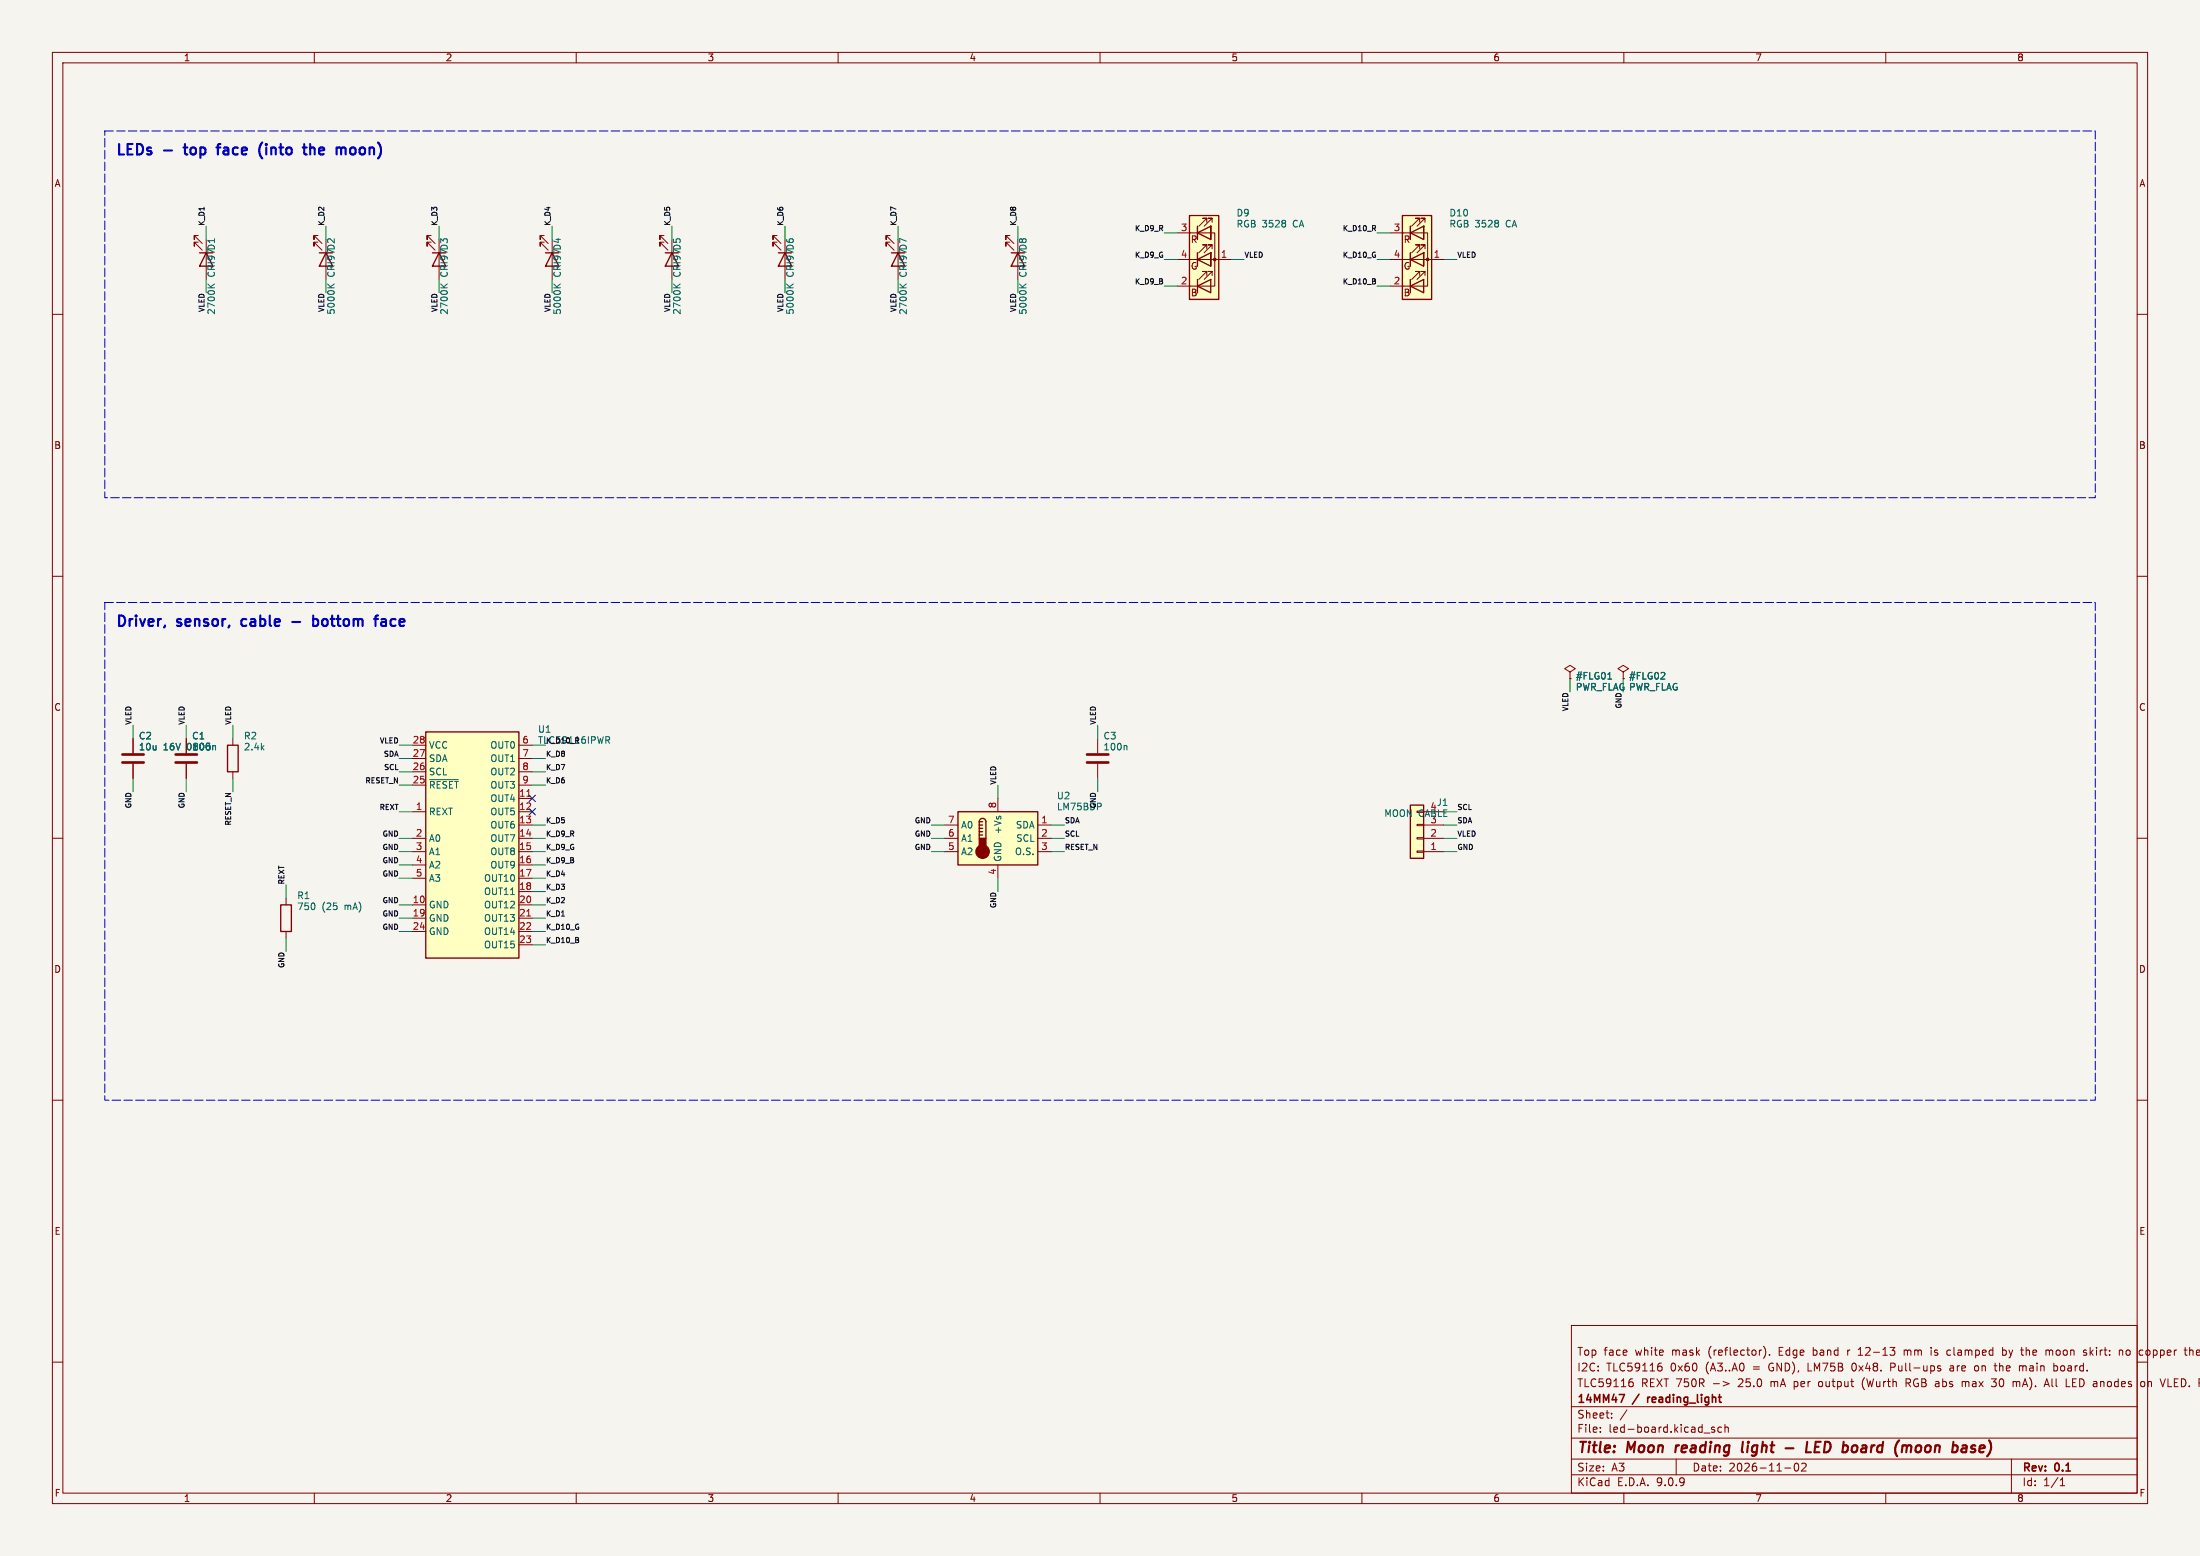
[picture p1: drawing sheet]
<svg xmlns="http://www.w3.org/2000/svg" width="420mm" height="297mm" viewBox="0 0 420 297" stroke-linecap="round" stroke-linejoin="round" font-family="sans-serif">
<path d="M0 0h420v297h-420z" fill="#f5f4ef" stroke="#f5f4ef" stroke-width=".19"/>
<g fill="none" stroke="#840000" stroke-width=".19">
<path d="M10 10h400v277h-400zM12 12h396v273h-396zM60 10v2M110 10v2M160 10v2M210 10v2M260 10v2M310 10v2M360 10v2M10 60h2M408 60h2M10 110h2"/>
<path d="M408 110h2M10 160h2M408 160h2M10 210h2M408 210h2M300 253h108v32h-108zM336.7 257a1.72 1.72 0 0 1 0 2.3M337.8 258.5v.2M352.7 257.7v1M353.2 257.7l-.3 .1-.2 .2M354.7 258.7h.9M355.2 257.2l-.5 .4"/>
<path d="M360.8 257.2h.9l-.5 .6M361.6 257.8l.1 .2-.1 .6M363.5 257.7v1M363.9 257.7l-.4 .1M368.7 257.2v.1M368.7 257.7v1M371.8 257.8h.6M371.8 258.6h.6M382.3 257.8l.4-.1 .3 .3-.1 .6h-.6M382.3 257.2v1.5M386.8 257.2v1.5M386.9 257.8h-.1"/>
<path d="M391 257.7l.2 .2M391.2 257.9v.8M391.8 257.8l-.4-.1-.2 .2M397.9 258.2l.4 .1 .1 .2-.2 .2h-.3M397.9 257.7l.4 .1M399 257.2v1.5M399.6 257.7l-.6 .6M404.7 257.8h.5v.9M406.2 257.7l-.3 .3v.4l.3 .3M410.2 257.7l-.4 .1-.1 .2v.5l.5 .2M418 257.8l.2-.1 .4 .1 .1 .9M418 257.2v1.5"/>
<path d="M10 260h2M300 278.5h108M300 274.5h108M300 268.5h108M305.5 273.2v.2M305.5 272.5v.1M307.7 270.5v.2M307.7 269.8v.1M310.6 269.1l-1.3 1.9M311.2 263.8h.5l.1 .2-.1 .5-.5 .2M311.4 263.2h.3M316.9 260.2h.3"/>
<path d="M317 260.8l.3 .2v.4l-.3 .3M320 278.5v3M325.3 273.5h1.1M327.1 264.1h1.1M327.3 272.5l-.4-.1-.2 .2 .1 .2 .5 .2v.3h-.6M328.7 272.5l-.5-.1-.3 .3 .2 .6h.6M328.9 263.7l1.2 .4-1.2 .4M329.3 272.5l.2-.1 .4 .1v.9M329.3 271.9v1.5M342.7 279.4l.2-.1a.8 .8 0 0 1 .5 .7 .8 .8 0 0 1-.5 .8l-.2-.2-.2-.4zM343.9 279.4l.6-.1 .2 .1 .1 .3-.9 1.1h.9M347.2 263.8v.7"/>
<path d="M353.6 260.5v.9M355.7 263.3l-.2 .7 .2 1M360.9 261h.6M361.5 260.2h-.6v1.5M363.9 264h.5M364.2 264l.5 .7M364.4 263.2h-.5v1.5M369.9 261.1l.5 .2 .1 .2-.2 .2-.4-.1M369.9 260.8h.5M372.7 260.7l-.4 .1M372.8 261.1h-.4a.29 .29 0 0 0-.2 .3 .29 .29 0 0 0 .2 .3h.4M374.6 263.8l.4-.1 .2 .2"/>
<path d="M375.2 263.9v.8M375.3 263.8l-.1 .1M377.6 260.8l-.4-.1-.3 .3 .2 .6h.5M380.2 263.2h.9l-.5 .6h.3l.2 .2M380.7 260.7h.5M380.9 261.6l.3 .1M381.1 264.4l-.3 .3h-.4M384 278.5v6.5M384.5 263.7h.2l.2 .2M384.9 263.9v.8M385.4 263.7l-.4 .1-.1 .1M385.6 260.8l.3-.1 .3 .2"/>
<path d="M386.2 260.9v.8M386.4 260.7l-.2 .2M390.4 264.3h.7M390.7 263.2l.5 1.5M392.1 260.8l.4-.1 .3 .3-.1 .6h-.6M392.1 260.2v1.5M394.4 264.7h.8M395.7 263.9h.5M396.4 263.2h-.7v1.5h.7M408 260h2M409.2 263.7l.2 .3v.4l-.2 .3M410.1 263.7v1"/>
<path d="M410.3 263.7l-.2 .1M413.9 263.2v1.5h.7M60 285v2M110 285v2M160 285v2M210 285v2M260 285v2M300 281.5h108M310 285v2M340.7 280.2h1.2M360 285v2M393.3 283.6h.9"/>
<path d="M393.3 282.5l.4-.4v1.5"/>
</g>
<path d="M320 275.9l-.2 1.3M332.7 275.2l-.2 1.7 .3 .3M340.9 276.4h1.5M345 275.2l-.2 2h.9M346.5 276.2h.7M347.6 275.2h-1l-.2 2h.9M362.6 274.9l-.1 .1M364.6 275.9l.3 .3-.1 1M365.9 276.1l-.2 .7 .3 .4M377.1 276a.49 .49 0 0 0-.8 .3l.1 .1 .4 .1 .3 .3-.3 .4-.6-.1" fill="none" stroke="#840000" stroke-width=".4"/>
<path d="M309.1 266.2h1l-.6 1.5M314.5 266.7v1M314.6 266.8l-.1 .2" fill="none" stroke="#840000" stroke-width=".3"/>
<path d="M81.3 139.7h17.8v43.2h-17.8z" fill="#ffffc2"/>
<path d="M81.3 139.7h17.8v43.2h-17.8z" fill="none" stroke="#840000" stroke-width=".25"/>
<g fill="none" stroke="#840000" stroke-width=".19">
<path d="M78.7 142.2h2.6M78.7 144.8h2.6M78.7 147.3h2.6M78.7 149.9h2.6M78.7 154.9h2.6M99.1 142.2h2.5M99.1 144.8h2.5M99.1 147.3h2.5M99.1 149.9h2.5M99.1 154.9h2.5M99.1 152.4h2.5M99.1 157.5h2.5"/>
<path d="M78.7 160h2.6M78.7 162.6h2.6M78.7 165.1h2.6M78.7 167.6h2.6M78.7 172.7h2.6M78.7 175.3h2.6M78.7 177.8h2.6M99.1 160h2.5M99.1 162.6h2.5M99.1 165.1h2.5M99.1 167.6h2.5M99.1 172.7h2.5"/>
<path d="M99.1 175.3h2.5M99.1 177.8h2.5M99.1 170.2h2.5M99.1 180.3h2.5"/>
</g>
<path d="M82 148.8h5.5M115.7 140.6h.4l.3 .3-.1 .3-.6 .1M116 141.3l.4 .6" fill="none" stroke="#006464" stroke-width=".19"/>
<path d="M100.6 152h.7M100.6 174.8h.7" fill="none" stroke="#a90000" stroke-width=".19"/>
<path d="M227.1 41.1h5.6v16.1h-5.6z" fill="#ffffc2"/>
<path d="M227.1 41.1h5.6v16.1h-5.6zM228.6 44.5l2.5-1.3v2.5zM228.6 49.5l2.5-1.2v2.5zM228.6 54.6l2.5-1.3v2.6zM228.6 43.2v2.5M228.6 48.3v2.5M228.6 53.3v2.6" fill="none" stroke="#840000" stroke-width=".25"/>
<g fill="none" stroke="#840000" stroke-width=".19">
<path d="M224.8 44.5h7.1v10.1h-7.1M224.8 49.5h10.1M228.6 43.2v2.5M228.6 48.3v2.5M230.4 42.4v-.7h-.8h.8l-1.5 1.5M230.4 47.5v-.8h-.8h.8l-1.5 1.6M230.4 52.6v-.8h-.8h.8l-1.5 1.5M231.1 43.2h.1M231.1 43.2v2.5zM231.1 48.3h.1M231.1 48.3v2.5zM231.4 42.4v-.7h-.8h.8l-1.5 1.5"/>
<path d="M231.4 47.5v-.8h-.8h.8l-1.5 1.6M231.4 52.6v-.8h-.8h.8l-1.5 1.5"/>
</g>
<circle cx="231.9" cy="49.5" r=".25" fill="#840000" stroke="#840000" stroke-width=".19"/>
<path d="M245.4 42.2v.3M245.4 42.7v.5" fill="none" stroke="#006464" stroke-width=".19"/>
<path d="M267.7 41.1h5.6v16.1h-5.6z" fill="#ffffc2"/>
<g fill="none" stroke="#840000" stroke-width=".25">
<path d="M38.1 48.3h2.5M39.4 48.3l1.2 2.5h-2.5zM170.2 48.3h2.5M171.4 48.3l1.3 2.5h-2.5zM193 48.3h2.6M194.3 48.3l1.3 2.5h-2.6zM267.7 41.1h5.6v16.1h-5.6zM269.2 44.5l2.6-1.3v2.5zM269.2 49.5l2.6-1.2v2.5zM269.2 54.6l2.6-1.3v2.6zM269.2 43.2v2.5M269.2 48.3v2.5"/>
<path d="M269.2 53.3v2.6M43.4 142.2h2.1v5.1h-2.1zM53.6 172.7h2v5.1h-2z"/>
</g>
<g fill="none" stroke="#840000" stroke-width=".19">
<path d="M37.8 45h-.7v.7v-.7l1.5 1.5M37.8 46.2h-.7v.8v-.8l1.5 1.6M169.9 45h-.7v.7v-.7l1.5 1.5M169.9 46.2h-.7v.8v-.8l1.5 1.6M192.8 45h-.8v.7v-.7l1.5 1.5M192.8 46.2h-.8v.8v-.8l1.5 1.6M265.4 44.5h7.1v10.1h-7.1M265.4 49.5h10.2M269.2 43.2v2.5M269.2 48.3v2.5M271 42.4v-.7h-.7h.7l-1.5 1.5M271 47.5v-.8h-.7h.7l-1.5 1.6"/>
<path d="M271 52.6v-.8h-.7h.7l-1.5 1.5M271.8 43.2h.1M271.8 43.2v2.5zM271.8 48.3h.1M271.8 48.3v2.5zM272 42.4v-.7h-.7h.7l-1.5 1.5M272 47.5v-.8h-.7h.7l-1.5 1.6M272 52.6v-.8h-.7h.7l-1.5 1.5M25.4 141v2.8M25.4 145.8v2.8M35.6 141v2.8M35.6 145.8v2.8"/>
<path d="M44.4 141v1.2M44.4 147.3v1.3M54.6 171.5v1.2M54.6 177.8v1.3"/>
</g>
<circle cx="272.5" cy="49.5" r=".25" fill="#840000" stroke="#840000" stroke-width=".19"/>
<path d="M39.7 54.2l.7 .7M40.9 54.2l-.7 .5M171.8 54.2l.7 .7M173 54.2l-.7 .5M194.6 54.2l.7 .7M195.9 54.2l-.7 .5M286 42.2v.3M286 42.7v.5M41 142.3l.1 .2v.6" fill="none" stroke="#006464" stroke-width=".19"/>
<path d="M23.4 144h4M23.4 145.5h4M33.5 144h4.1M33.5 145.5h4.1" fill="none" stroke="#840000" stroke-width=".51"/>
<path d="M182.9 154.9h15.2v10.2h-15.2z" fill="#ffffc2"/>
<path d="M104.1 48.3h2.6M105.4 48.3l1.3 2.5h-2.6zM182.9 154.9h15.2v10.2h-15.2zM186.9 156.8a.64 .64 0 0 1 .7-.6 .64 .64 0 0 1 .6 .6v3.2M186.9 156.8v3.2M186.9 156.8h.7M186.9 157.5h.7M186.9 158.1h.7M186.9 158.8h.7M186.9 159.4h.7" fill="none" stroke="#840000" stroke-width=".25"/>
<g fill="#840000" stroke="#840000" stroke-width=".25">
<path d="M186.9 160h1.3v1.9h-1.3z"/>
<circle cx="187.6" cy="162.6" r="1.27"/>
</g>
<g fill="none" stroke="#840000" stroke-width=".19">
<path d="M103.9 45h-.8v.7v-.7l1.5 1.5M103.9 46.2h-.8v.8v-.8l1.5 1.6M299.7 128.3l1-.7-1-.6-1 .6 1 .7v1.2M299.7 129.5h.1M180.3 157.5h2.6M190.5 152.4v2.5M198.1 157.5h2.6M209.5 141v2.8M209.5 145.8v2.8M180.3 160h2.6M180.3 162.6h2.6M190.5 165.1v2.5"/>
<path d="M198.1 160h2.6M198.1 162.6h2.6"/>
</g>
<path d="M207.5 144h4.1M207.5 145.5h4.1" fill="none" stroke="#840000" stroke-width=".51"/>
<path d="M105.7 54.2l.7 .7M107 54.2l-.7 .5M306.9 129.6h.8M215 142.3l.1 .2v.6" fill="none" stroke="#006464" stroke-width=".19"/>
<path d="M269.2 153.7h2.6v10.1h-2.6z" fill="#ffffc2"/>
<path d="M61 48.3h2.5M62.2 48.3l1.3 2.5h-2.5zM82.5 48.3h2.6M83.8 48.3l1.3 2.5h-2.6zM127 48.3h2.5M128.3 48.3l1.2 2.5h-2.5zM148.6 48.3h2.5M149.9 48.3l1.2 2.5h-2.5zM269.2 153.7h2.6v10.1h-2.6z" fill="none" stroke="#840000" stroke-width=".25"/>
<g fill="none" stroke="#840000" stroke-width=".19">
<path d="M60.7 45h-.8v.7v-.7l1.6 1.5M60.7 46.2h-.8v.8v-.8l1.6 1.6M82.3 45h-.8v.7v-.7l1.6 1.5M82.3 46.2h-.8v.8v-.8l1.6 1.6M126.7 45h-.7v.7v-.7l1.5 1.5M126.7 46.2h-.7v.8v-.8l1.5 1.6M148.3 45h-.7v.7v-.7l1.5 1.5M148.3 46.2h-.7v.8v-.8l1.5 1.6M299.7 129.5h.1M309.9 128.3l1-.7-1-.6-1 .6 1 .7v1.2M309.9 129.5h.1M25.4 141v2.8"/>
<path d="M25.4 145.8v2.8M35.6 141v2.8M35.6 145.8v2.8M270.5 159.9h1.3v.2h-1.3zM270.5 157.4h1.3v.2h-1.3zM271.8 157.5h3.8M271.8 154.9h3.8M270.5 162.4h1.3v.3h-1.3zM271.8 162.6h3.8M271.8 160h3.8"/>
</g>
<path d="M62.5 54.2l.8 .7M63.8 54.2l-.7 .5M84.1 54.2l.8 .7M85.4 54.2l-.7 .5M128.6 54.2l.7 .7M129.8 54.2l-.7 .5M150.2 54.2l.7 .7M151.4 54.2l-.7 .5M306.9 129.6h.8M317 129.6h.8M317.8 128.5v.4M41 142.3l.1 .2v.6" fill="none" stroke="#006464" stroke-width=".19"/>
<path d="M262.6 53.8v.3" fill="none" stroke="#0f0f0f" stroke-width=".19"/>
<g fill="none" stroke="#009600" stroke-width=".19">
<path d="M39.4 43.2v2.5M39.4 53.3v2.6M62.2 43.2v2.5M62.2 53.3v2.6M83.8 43.2v2.5M83.8 53.3v2.6M105.4 43.2v2.5M105.4 53.3v2.6M128.3 43.2v2.5M128.3 53.3v2.6M149.9 43.2v2.5M149.9 53.3v2.6"/>
<path d="M171.4 43.2v2.5M171.4 53.3v2.6M194.3 43.2v2.5M194.3 53.3v2.6M222.2 54.6h2.6M222.2 44.5h2.6M222.2 49.5h2.6M234.9 49.5h2.6M262.9 54.6h2.5M262.9 44.5h2.5M262.9 49.5h2.5M275.6 49.5h2.5"/>
<path d="M25.4 138.4v2.6M35.6 138.4v2.6M44.4 138.4v2.6M209.5 138.4v2.6M299.7 129.5v2.6M309.9 129.5v2.6M25.4 148.6v2.5M35.6 148.6v2.5M44.4 148.6v2.5M76.2 149.9h2.5M76.2 154.9h2.5M76.2 142.2h2.5"/>
<path d="M76.2 147.3h2.5M76.2 144.8h2.5M101.6 157.5h2.5M101.6 149.9h2.5M101.6 142.2h2.5M101.6 147.3h2.5M101.6 144.8h2.5M177.8 157.5h2.5M190.5 149.9v2.5M200.7 157.5h2.5M209.5 148.6v2.5M275.6 157.5h2.5"/>
<path d="M275.6 154.9h2.5M54.6 168.9v2.6M54.6 179.1v2.5M76.2 162.6h2.5M76.2 160h2.5M76.2 167.6h2.5M76.2 165.1h2.5M76.2 177.8h2.5M76.2 175.3h2.5M76.2 172.7h2.5M101.6 162.6h2.5M101.6 160h2.5"/>
<path d="M101.6 167.6h2.5M101.6 165.1h2.5M101.6 177.8h2.5M101.6 175.3h2.5M101.6 172.7h2.5M101.6 170.2h2.5M177.8 162.6h2.5M177.8 160h2.5M190.5 167.6v2.6M200.7 162.6h2.5M200.7 160h2.5M275.6 162.6h2.5"/>
<path d="M275.6 160h2.5M101.6 180.3h2.5"/>
</g>
<path d="M101 154.3l1.2 1.2M101 151.8l1.2 1.2M102.2 154.3l-1.2 1.2M102.2 151.8l-1.2 1.2" fill="none" stroke="#000084" stroke-width=".19"/>
<g fill="none" stroke="#0000c2" stroke-width=".4">
<path d="M35 28.2h.8M41.3 28.2h.8M42.1 27.5l-.4 .1-.1 .2v1.7M49.7 29.7l.4 .5M50.1 27.2l-.4 .6M50.8 27.5v.2M50.8 28.2v1.3M59.2 28.3a.5 .5 0 0 1 .9 .1v1.1M59.2 27.5v2M67.7 28.2a.54 .54 0 0 0-.9 .3v.6a.54 .54 0 0 0 .9 .3M46.2 118.3v1M55.8 118.7h1.5"/>
<path d="M59.8 117.5v2M59.8 118.2h.6l.3 .3v.6l-.2 .3h-.7M72.8 118.2h.8l.1 1.3M73.7 118.6l-.7 .1a.39 .39 0 0 0-.3 .4 .39 .39 0 0 0 .3 .4l.7-.1"/>
</g>
<path d="M20 25h380v70h-380zM20 115h380v95h-380z" fill="none" stroke="#0000c2" stroke-width=".19" stroke-dasharray="1.6 .6"/>
<g font-size="2.8" fill="#0000c2">
<text x="22" y="29.8">LEDs</text>
<text x="31.4" y="29.8">-</text>
<text x="36.2" y="29.8">top</text>
<text x="43.3" y="29.8">face</text>
<text x="52" y="29.8">(into</text>
<text x="61.3" y="29.8">the</text>
<text x="68.3" y="29.8">moon)</text>
<text x="22" y="119.8">Driver,</text>
<text x="33.9" y="119.8">sensor,</text>
<text x="47" y="119.8">cable</text>
<text x="62.2" y="119.8">bottom</text>
<text x="75" y="119.8">face</text>
</g>
<g font-size="2.8" fill="#840000">
<text x="301" y="277.9">Title:</text>
<text x="310.6" y="277.9">Moon</text>
<text x="320.7" y="277.9">reading</text>
<text x="334.2" y="277.9">light</text>
<text x="348" y="277.9">LED</text>
<text x="355.8" y="277.9">board</text>
<text x="366.6" y="277.9">(moon</text>
<text x="378.3" y="277.9">base)</text>
</g>
<g font-size="2.1" fill="#840000">
<text x="301" y="262">I2C:</text>
<text x="301" y="259">Top</text>
<text x="306.1" y="259">face</text>
<text x="306.6" y="262">TLC59116</text>
<text x="312.2" y="259">white</text>
<text x="318.9" y="262">0x60</text>
<text x="319.3" y="259">mask</text>
<text x="325.7" y="262">(A3..A0</text>
<text x="326.4" y="259">(reflector).</text>
<text x="334.9" y="262">=</text>
<text x="338.1" y="262">GND),</text>
<text x="340" y="259">Edge</text>
<text x="345.6" y="262">LM75B</text>
<text x="346.6" y="259">band</text>
<text x="354.2" y="262">0x48.</text>
<text x="355.6" y="259">12-13</text>
<text x="361.7" y="262">Pull-ups</text>
<text x="364.5" y="259">mm</text>
<text x="369.8" y="259">is</text>
<text x="373" y="259">clamped</text>
<text x="373.3" y="262">are</text>
<text x="378.1" y="262">on</text>
<text x="382.1" y="262">the</text>
<text x="383.7" y="259">by</text>
<text x="386.9" y="262">main</text>
<text x="387.5" y="259">the</text>
<text x="392.3" y="259">moon</text>
<text x="393.7" y="262">board.</text>
<text x="399.7" y="259">skirt:</text>
<text x="406.6" y="259">no</text>
<text x="410.7" y="259">copper</text>
<text x="419.5" y="259">th</text>
<text x="301" y="268.2">14MM47</text>
<text x="301" y="265">TLC59116</text>
<text x="311.9" y="268.2">/</text>
<text x="313.3" y="265">REXT 750R</text>
<text x="315.2" y="268.2">reading_light</text>
<text x="332.1" y="265">25.0</text>
<text x="338.4" y="265">mA per</text>
<text x="347.9" y="265">output</text>
<text x="356.3" y="265">(Wurth</text>
<text x="364.8" y="265">RGB abs</text>
<text x="375.9" y="265">max</text>
<text x="381.7" y="265">30</text>
<text x="385.9" y="265">mA).</text>
<text x="392.2" y="265">All</text>
<text x="396.3" y="265">LED anodes</text>
<text x="410.9" y="265">on</text>
<text x="415" y="265">VLED.</text>
<text x="301" y="273.7">File:</text>
<text x="301" y="271">Sheet:</text>
<text x="307.1" y="273.7">led-board.kicad_sch</text>
<text x="301" y="281.1">Size:</text>
<text x="307.6" y="281.1">A3</text>
<text x="323" y="281.1">Date:</text>
<text x="330" y="281.1">2026-11-02</text>
<text x="386" y="281.3">Rev:</text>
<text x="392.4" y="281.3">0.1</text>
<text x="301" y="283.9">KiCad</text>
<text x="308.7" y="283.9">E.D.A.</text>
<text x="316.3" y="283.9">9.0.9</text>
<text x="386" y="283.9">Id:</text>
<text x="390.1" y="283.9">1/1</text>
</g>
<g font-size="1.8" fill="#840000">
<text x="35" y="11.9">1</text>
<text x="85" y="11.9">2</text>
<text x="135" y="11.9">3</text>
<text x="185" y="11.9">4</text>
<text x="235" y="11.9">5</text>
<text x="285" y="11.9">6</text>
<text x="335" y="11.9">7</text>
<text x="385" y="11.9">8</text>
<text x="10.3" y="35.9">A</text>
<text x="408.3" y="35.9">A</text>
<text x="227.2" y="46.6">R</text>
<text x="267.9" y="46.6">R</text>
<text x="227.2" y="51.7">G</text>
<text x="267.9" y="51.7">G</text>
<text x="227.2" y="56.7">B</text>
<text x="267.9" y="56.7">B</text>
<text x="10.3" y="85.9">B</text>
<text x="408.2" y="85.9">B</text>
<text x="10.3" y="135.9">C</text>
<text x="408.2" y="135.9">C</text>
<text x="10.3" y="185.9">D</text>
<text x="408.2" y="185.9">D</text>
<text x="10.3" y="235.9">E</text>
<text x="408.3" y="235.9">E</text>
<text x="10.3" y="285.9">F</text>
<text x="35" y="286.9">1</text>
<text x="85" y="286.9">2</text>
<text x="135" y="286.9">3</text>
<text x="185" y="286.9">4</text>
<text x="235" y="286.9">5</text>
<text x="285" y="286.9">6</text>
<text x="335" y="286.9">7</text>
<text x="385" y="286.9">8</text>
<text x="408.3" y="285.9">F</text>
</g>
<g font-size="1.8" fill="#006464">
<text x="236" y="41.5">D9</text>
<text x="276.6" y="41.5">D10</text>
<text x="236" y="43.6">RGB 3528</text>
<text x="246.9" y="43.6">CA</text>
<text x="276.6" y="43.6">RGB 3528</text>
<text x="287.6" y="43.6">CA</text>
<text x="41.2" y="52.9" transform="rotate(-90 41.2 52.9)">CRI97D1</text>
<text x="64.1" y="52.9" transform="rotate(-90 64.1 52.9)">CRI97D2</text>
<text x="85.7" y="52.9" transform="rotate(-90 85.7 52.9)">CRI97D3</text>
<text x="107.3" y="52.9" transform="rotate(-90 107.3 52.9)">CRI97D4</text>
<text x="130.1" y="52.9" transform="rotate(-90 130.1 52.9)">CRI97D5</text>
<text x="151.7" y="52.9" transform="rotate(-90 151.7 52.9)">CRI97D6</text>
<text x="173.3" y="52.9" transform="rotate(-90 173.3 52.9)">CRI97D7</text>
<text x="196.2" y="52.9" transform="rotate(-90 196.2 52.9)">CRI97D8</text>
<text x="41.2" y="60.2" transform="rotate(-90 41.2 60.2)">2700K</text>
<text x="64.1" y="60.2" transform="rotate(-90 64.1 60.2)">5000K</text>
<text x="85.7" y="60.2" transform="rotate(-90 85.7 60.2)">2700K</text>
<text x="107.3" y="60.2" transform="rotate(-90 107.3 60.2)">5000K</text>
<text x="130.1" y="60.2" transform="rotate(-90 130.1 60.2)">2700K</text>
<text x="151.7" y="60.2" transform="rotate(-90 151.7 60.2)">5000K</text>
<text x="173.3" y="60.2" transform="rotate(-90 173.3 60.2)">2700K</text>
<text x="196.2" y="60.2" transform="rotate(-90 196.2 60.2)">5000K</text>
<text x="300.7" y="129.9">#FLG01</text>
<text x="310.9" y="129.9">#FLG02</text>
<text x="300.7" y="132">PWR_FLAG PWR_FLAG</text>
<text x="26.4" y="141.3">C2</text>
<text x="26.4" y="143.4">10u</text>
<text x="31.1" y="143.4">16V</text>
<text x="35.8" y="143.4">0805</text>
<text x="36.6" y="141.3">C1</text>
<text x="36.6" y="143.4">100n</text>
<text x="46.5" y="141.3">R2</text>
<text x="46.5" y="143.4">2.4k</text>
<text x="81.8" y="143.1">VCC</text>
<text x="93.5" y="143.1">OUT0</text>
<text x="102.6" y="140.1">U1</text>
<text x="102.6" y="142.2">TLC59116IPWR</text>
<text x="210.6" y="141.3">C3</text>
<text x="210.6" y="143.4">100n</text>
<text x="81.8" y="145.6">SDA</text>
<text x="81.8" y="148.2">SCL</text>
<text x="93.5" y="145.6">OUT1</text>
<text x="93.5" y="148.2">OUT2</text>
<text x="81.8" y="150.7">~{RESET}</text>
<text x="81.8" y="155.8">REXT</text>
<text x="93.5" y="150.7">OUT3</text>
<text x="93.5" y="153.3">OUT4</text>
<text x="93.5" y="155.8">OUT5</text>
<text x="201.7" y="154.9">LM75BDP</text>
<text x="201.7" y="152.8">U2</text>
<text x="273" y="154.7">4</text>
<text x="274.2" y="154">J1</text>
<text x="81.8" y="160.9">A0</text>
<text x="93.5" y="158.3">OUT6</text>
<text x="93.5" y="160.9">OUT7</text>
<text x="183.4" y="158.3">A0</text>
<text x="183.4" y="160.9">A1</text>
<text x="191.4" y="159.3" transform="rotate(-90 191.4 159.3)">+Vs</text>
<text x="193.8" y="158.3">SDA</text>
<text x="193.9" y="160.9">SCL</text>
<text x="264.2" y="156.1">MOON</text>
<text x="270.8" y="156.1">CABLE</text>
<text x="273" y="157.2">3</text>
<text x="81.8" y="163.4">A1</text>
<text x="81.8" y="166">A2</text>
<text x="93.5" y="163.4">OUT8</text>
<text x="93.5" y="166">OUT9</text>
<text x="183.4" y="163.4">A2</text>
<text x="191.4" y="164.6" transform="rotate(-90 191.4 164.6)">GND</text>
<text x="193.7" y="163.4">O.S.</text>
<text x="56.6" y="171.8">R1</text>
<text x="56.6" y="173.9">750</text>
<text x="61.4" y="173.9">(25</text>
<text x="65.9" y="173.9">mA)</text>
<text x="81.8" y="168.5">A3</text>
<text x="81.8" y="173.6">GND</text>
<text x="92.3" y="168.5">OUT10</text>
<text x="92.3" y="171">OUT11</text>
<text x="92.3" y="173.6">OUT12</text>
<text x="81.8" y="176.1">GND</text>
<text x="81.8" y="178.7">GND</text>
<text x="92.3" y="176.1">OUT13</text>
<text x="92.3" y="178.7">OUT14</text>
<text x="92.3" y="181.2">OUT15</text>
</g>
<g font-size="1.8" fill="#a90000">
<text x="225.4" y="44.2">3</text>
<text x="266" y="44.2">3</text>
<text x="225.4" y="49.3">4</text>
<text x="233" y="49.3">1</text>
<text x="266" y="49.3">4</text>
<text x="273.6" y="49.3">1</text>
<text x="225.4" y="54.4">2</text>
<text x="266" y="54.4">2</text>
<text x="78.7" y="142">28</text>
<text x="99.6" y="142">6</text>
<text x="78.7" y="144.5">27</text>
<text x="78.7" y="147.1">26</text>
<text x="78.7" y="149.6">25</text>
<text x="99.6" y="144.5">7</text>
<text x="99.6" y="147.1">8</text>
<text x="99.6" y="149.6">9</text>
<text x="79.3" y="154.7">1</text>
<text x="99" y="152.1">11</text>
<text x="99" y="154.7">12</text>
<text x="190.2" y="154.4" transform="rotate(-90 190.2 154.4)">8</text>
<text x="79.3" y="159.8">2</text>
<text x="99" y="157.2">13</text>
<text x="99" y="159.8">14</text>
<text x="180.9" y="157.2">7</text>
<text x="180.9" y="159.8">6</text>
<text x="198.7" y="157.2">1</text>
<text x="198.7" y="159.8">2</text>
<text x="273" y="159.8">2</text>
<text x="79.3" y="162.3">3</text>
<text x="79.3" y="164.8">4</text>
<text x="79.3" y="167.4">5</text>
<text x="99" y="162.3">15</text>
<text x="99" y="164.8">16</text>
<text x="99" y="167.4">17</text>
<text x="180.9" y="162.3">5</text>
<text x="190.2" y="167.1" transform="rotate(-90 190.2 167.1)">4</text>
<text x="198.7" y="162.3">3</text>
<text x="273" y="162.3">1</text>
<text x="78.7" y="172.5">10</text>
<text x="99" y="169.9">18</text>
<text x="99" y="172.5">20</text>
<text x="78.7" y="175">19</text>
<text x="78.7" y="177.5">24</text>
<text x="99" y="175">21</text>
<text x="99" y="177.5">22</text>
<text x="99" y="180.1">23</text>
</g>
<g font-size="1.4" fill="#0f0f0f">
<text x="39.1" y="43.2" transform="rotate(-90 39.1 43.2)">K_D1</text>
<text x="62" y="43.2" transform="rotate(-90 62 43.2)">K_D2</text>
<text x="83.5" y="43.2" transform="rotate(-90 83.5 43.2)">K_D3</text>
<text x="105.1" y="43.2" transform="rotate(-90 105.1 43.2)">K_D4</text>
<text x="128" y="43.2" transform="rotate(-90 128 43.2)">K_D5</text>
<text x="149.6" y="43.2" transform="rotate(-90 149.6 43.2)">K_D6</text>
<text x="171.2" y="43.2" transform="rotate(-90 171.2 43.2)">K_D7</text>
<text x="194" y="43.2" transform="rotate(-90 194 43.2)">K_D8</text>
<text x="216.5" y="44.2">K_D9_R</text>
<text x="256.2" y="44.2">K_D10_R</text>
<text x="216.5" y="49.3">K_D9_G</text>
<text x="237.5" y="49.3">VLED</text>
<text x="256.2" y="49.3">K_D10_G</text>
<text x="278.1" y="49.3">VLED</text>
<text x="39.1" y="59.7" transform="rotate(-90 39.1 59.7)">VLED</text>
<text x="62" y="59.7" transform="rotate(-90 62 59.7)">VLED</text>
<text x="83.5" y="59.7" transform="rotate(-90 83.5 59.7)">VLED</text>
<text x="105.1" y="59.7" transform="rotate(-90 105.1 59.7)">VLED</text>
<text x="128" y="59.7" transform="rotate(-90 128 59.7)">VLED</text>
<text x="149.6" y="59.7" transform="rotate(-90 149.6 59.7)">VLED</text>
<text x="171.2" y="59.7" transform="rotate(-90 171.2 59.7)">VLED</text>
<text x="194" y="59.7" transform="rotate(-90 194 59.7)">VLED</text>
<text x="216.5" y="54.3">K_D9_B</text>
<text x="256.2" y="54.3">K_D10_B</text>
<text x="299.4" y="135.9" transform="rotate(-90 299.4 135.9)">VLED</text>
<text x="309.6" y="135.4" transform="rotate(-90 309.6 135.4)">GND</text>
<text x="25.1" y="138.4" transform="rotate(-90 25.1 138.4)">VLED</text>
<text x="35.3" y="138.4" transform="rotate(-90 35.3 138.4)">VLED</text>
<text x="44.2" y="138.4" transform="rotate(-90 44.2 138.4)">VLED</text>
<text x="72.4" y="142">VLED</text>
<text x="104.1" y="142">K_D10_R</text>
<text x="209.3" y="138.4" transform="rotate(-90 209.3 138.4)">VLED</text>
<text x="69.6" y="149.6">RESET_N</text>
<text x="73.1" y="144.5">SDA</text>
<text x="73.2" y="147">SCL</text>
<text x="104.1" y="149.6">K_D6</text>
<text x="104.1" y="144.5">K_D8</text>
<text x="104.1" y="147">K_D7</text>
<text x="190.2" y="149.9" transform="rotate(-90 190.2 149.9)">VLED</text>
<text x="25.1" y="154.4" transform="rotate(-90 25.1 154.4)">GND</text>
<text x="35.3" y="154.4" transform="rotate(-90 35.3 154.4)">GND</text>
<text x="72.3" y="154.7">REXT</text>
<text x="209.3" y="154.4" transform="rotate(-90 209.3 154.4)">GND</text>
<text x="278.1" y="154.7">SCL</text>
<text x="44.2" y="157.7" transform="rotate(-90 44.2 157.7)">RESET_N</text>
<text x="72.9" y="159.7">GND</text>
<text x="104.1" y="159.7">K_D9_R</text>
<text x="104.1" y="157.2">K_D5</text>
<text x="174.5" y="159.7">GND</text>
<text x="174.5" y="157.2">GND</text>
<text x="203.2" y="159.7">SCL</text>
<text x="203.2" y="157.2">SDA</text>
<text x="278.1" y="157.2">SDA</text>
<text x="278.1" y="159.7">VLED</text>
<text x="72.9" y="167.4">GND</text>
<text x="72.9" y="164.8">GND</text>
<text x="72.9" y="162.3">GND</text>
<text x="104.1" y="162.3">K_D9_G</text>
<text x="104.1" y="167.4">K_D4</text>
<text x="104.1" y="164.8">K_D9_B</text>
<text x="174.5" y="162.3">GND</text>
<text x="203.2" y="162.3">RESET_N</text>
<text x="278.1" y="162.3">GND</text>
<text x="54.3" y="168.9" transform="rotate(-90 54.3 168.9)">REXT</text>
<text x="72.9" y="172.4">GND</text>
<text x="104.1" y="172.4">K_D2</text>
<text x="104.1" y="169.9">K_D3</text>
<text x="190.2" y="173.5" transform="rotate(-90 190.2 173.5)">GND</text>
<text x="72.9" y="177.5">GND</text>
<text x="72.9" y="175">GND</text>
<text x="104.1" y="177.5">K_D10_G</text>
<text x="104.1" y="175">K_D1</text>
<text x="54.3" y="184.9" transform="rotate(-90 54.3 184.9)">GND</text>
<text x="104.1" y="180.1">K_D10_B</text>
</g>
</svg>
